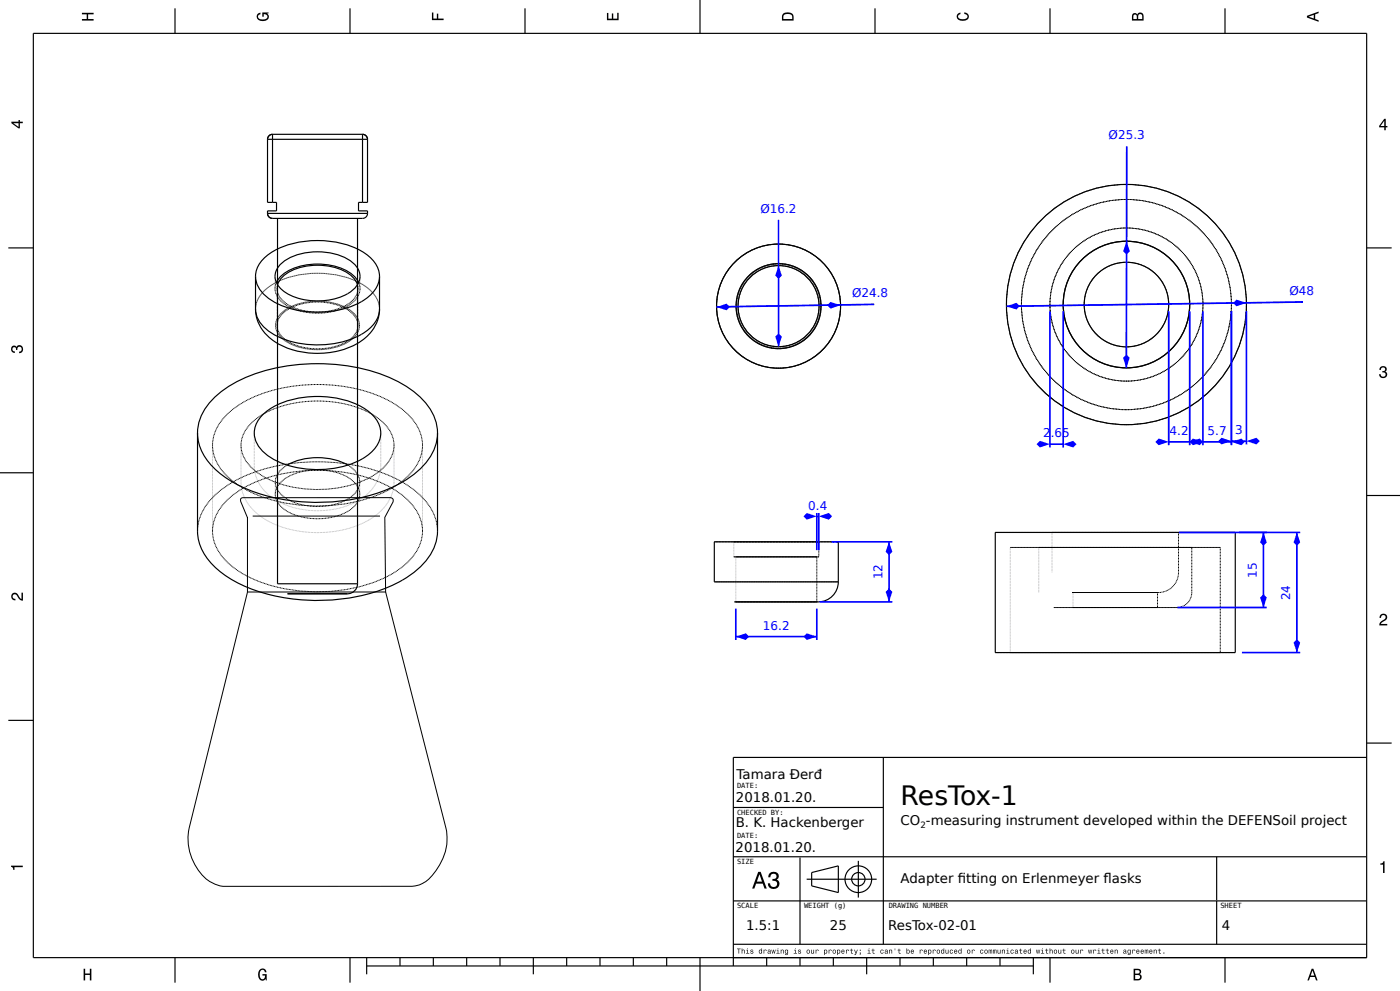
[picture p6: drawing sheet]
<svg xmlns="http://www.w3.org/2000/svg" width="420mm" height="297mm" viewBox="0 0 420 297" stroke-linecap="round" stroke-linejoin="round" font-family="sans-serif">
<g fill="none" stroke="#000" stroke-width=".35">
<path d="M210 0v10M10 10h400v277h-400zM52.5 2.5v7.5M105 2.5v7.5M157.5 2.5v7.5M262.5 2.5v7.5M315 2.5v7.5M367.5 2.5v7.5M2.5 74.3h7.5M410 74.3h7.5M59.3 129.8v29.4a16.3 16.3 0 0 0 7.4 12.6 49.1 49.1 0 0 0 29.3 8.2 49.4 49.4 0 0 0 27.4-7.9 16.5 16.5 0 0 0 7.9-12.9v-29.4M59.3 129.8a16.3 16.3 0 0 0 7.4 12.6 49.1 49.1 0 0 0 29.3 8.2 49.4 49.4 0 0 0 27.4-7.9 16.5 16.5 0 0 0 7.9-12.9"/>
<path d="M59.3 129.8a15.9 15.9 0 0 1 7.2-12.5 47.9 47.9 0 0 1 28.8-8.3 50.2 50.2 0 0 1 27.1 7.1 18.2 18.2 0 0 1 8.8 12.1l.1 1.6M78.6 124.6a23.1 23.1 0 0 1 16.7-5.8 23.9 23.9 0 0 1 16.6 5.8 7.2 7.2 0 0 1-.5 10.9 25.6 25.6 0 0 1-18.7 5.1 21.9 21.9 0 0 1-14.5-6 7 7 0 0 1 .4-10zM104.4 139.4a19.7 19.7 0 0 0-18.3 0M0 141.7h10M298.6 159.6h72v36h-72zM410 148.5h10M2.5 215.9h7.5M265 227v56M410 222.7h7.5M410 227h-190v62.5M220 242h45M220 256.8h189.9"/>
<path d="M240 257v26M257.5 258v11M365 256.8v13M220 270h189.9M242 263.5h21M243.5 261.5l8-2v8l-8-2zM365 270v13M52.5 287v7.5M105 287v7.5M110 289.5h200M110 287v5M120 287v2.5"/>
<path d="M130 287v2.5M140 287v2.5M150 287v2.5M160 287v5M170 287v2.5M180 287v2.5M190 287v2.5M200 287v2.5M210 287v10M220 283h189.9M230 287v2.5M240 287v2.5"/>
<path d="M250 287v2.5M260 287v5M270 287v2.5M280 287v2.5M290 287v2.5M300 287v2.5M310 287v5M315 287v7.5M367.5 287v7.5"/>
<circle cx="257.5" cy="263.5" r="2"/>
<circle cx="257.5" cy="263.5" r="4"/>
</g>
<g fill="#000">
<path d="M24.6 3.8h3.5v.5h-1.7v1.4h1.7v.5h-3.5v-.5h1.4v-1.4h-1.4z" fill-rule="evenodd"/>
<path d="M77.3 4.2l.8-.4v.5l-.3 .1a.68 .68 0 0 0-.4 .6 .68 .68 0 0 0 .4 .6 1.68 1.68 0 0 0 2.4-.6 .92 .92 0 0 0-1.1-.8v.8h-.4v-1.3h1.9v.3l-.5 .1 .4 .4a1.19 1.19 0 0 1-.9 1.7 1.9 1.9 0 0 1-2.6-1.3z" fill-rule="evenodd"/>
<path d="M129.6 3.8h.4v1.8h1.1v-1.5h.4v1.5h1.6v.4h-3.5z" fill-rule="evenodd"/>
<path d="M182.1 3.9h.4v1.7h1.1v-1.6h.4v1.6h1.2v-1.8h.4v2.3h-3.5z" fill-rule="evenodd"/>
<path d="M235 4a2.18 2.18 0 0 0-.4 2.2h3.5v-1.2a1.92 1.92 0 0 0-3.1-1zM235.3 4.4l.4-.2a1.44 1.44 0 0 1 2 .8v.7h-2.7l.1-1z" fill-rule="evenodd"/>
<path d="M287.3 4.2l.8-.4v.4l-.3 .1a.66 .66 0 0 0-.4 .6 .66 .66 0 0 0 .4 .6l.4 .2a1.58 1.58 0 0 0 2.1-.7 .9 .9 0 0 0-1-.8v-.5a1.24 1.24 0 0 1 1.4 1.1 1.24 1.24 0 0 1-1.1 1.4 1.93 1.93 0 0 1-2.6-1.2z" fill-rule="evenodd"/>
<path d="M339.8 4.2l-.2 2h3.5v-1.4a.98 .98 0 0 0-.7-1 .98 .98 0 0 0-1.2 .6 .84 .84 0 0 0-1.4-.2zM340.1 4.5l.4-.1 .4 .1 .1 1.2h-1zM341.6 4.4l.4-.2a.57 .57 0 0 1 .7 .7v.8h-1.2z" fill-rule="evenodd"/>
<path d="M392.1 4.7v.6l3.5 1.2v-.4l-1-.4v-1.4l1-.4v-.4zM392.6 5l1.5-.5v1z" fill-rule="evenodd"/>
<path d="M3.4 36.5v.4l2.1 1.6h.5v-1.6h.8v-.4h-.8v-.5h-.4v.5zM4 36.9h1.6v1.1z" fill-rule="evenodd"/>
<path d="M415.3 35.6l-1.6 2.1v.5h1.6v.8h.4v-.8h.5v-.4h-.5v-2.2zM415.3 36.2v1.6h-1.1z" fill-rule="evenodd"/>
<path d="M3.6 103.8a.86 .86 0 0 1 1.4 .2 1.12 1.12 0 0 1 1.5-.4 1.12 1.12 0 0 1 .3 1.6l-.5 .6-.6 .1v-.5a.72 .72 0 0 0 .9-.7 .72 .72 0 0 0-.8-.7 .72 .72 0 0 0-.6 .9h-.4a.62 .62 0 0 0-.4-.8 .62 .62 0 0 0-.8 .4 .62 .62 0 0 0 .5 .8h.4l-.1 .5a1.17 1.17 0 0 1-1-.7 1.17 1.17 0 0 1 .2-1.3z" fill-rule="evenodd"/>
<path d="M414.1 110a1.01 1.01 0 0 1 1.5-.2 1.01 1.01 0 0 1 0 1.6 1.12 1.12 0 0 1 .4 1.5 1.12 1.12 0 0 1-1.6 .3l-.6-.5-.1-.6h.5a.72 .72 0 0 0 .7 .9 .72 .72 0 0 0 .7-.8 .72 .72 0 0 0-.9-.6v-.4a.62 .62 0 0 0 .8-.4 .62 .62 0 0 0-.5-.8 .62 .62 0 0 0-.7 .5v.4h-.5z" fill-rule="evenodd"/>
<path d="M3.6 177.9a1.22 1.22 0 0 1 2.1 .8l.8 .8v-1.9h.4v2.4a2.76 2.76 0 0 1-2.1-1.8 .7 .7 0 0 0-1 .5 .7 .7 0 0 0 .8 .8v.4a1.19 1.19 0 0 1-1.2-.7 1.19 1.19 0 0 1 .2-1.3z" fill-rule="evenodd"/>
<path d="M414.2 184.2a1.18 1.18 0 0 1 1.9 .3 1.18 1.18 0 0 1-1 1.7l-.8 .8h1.9v.4h-2.4a2.76 2.76 0 0 1 1.8-2 .69 .69 0 0 0-.5-1.1 .69 .69 0 0 0-.8 .9h-.4z" fill-rule="evenodd"/>
<path d="M3.3 259.4h3.5v.5h-2.5v.8h-.3a.77 .77 0 0 0-.7-.9z" fill-rule="evenodd"/>
<path d="M227.5 261.3l-1.9 5h.7l.5-1.5h2l.6 1.5h.6l-1.8-5zM227.8 262l.8 2.2h-1.5zM230.9 261.7l-.4 1.2h.6a.88 .88 0 0 1 .5-1.1 .88 .88 0 0 1 1.1 .4 .88 .88 0 0 1-.3 1.2h-.7v.6a1.03 1.03 0 0 1 1.4 .6 1.03 1.03 0 0 1-.7 1.3 1.03 1.03 0 0 1-1.3-.7l-.1-.5h-.6a1.68 1.68 0 0 0 2.1 1.7 1.68 1.68 0 0 0 .9-2.6l-.4-.2a1.29 1.29 0 0 0 .5-1.6 1.29 1.29 0 0 0-1.5-.7z" fill-rule="evenodd"/>
<path d="M414.1 258.8a.77 .77 0 0 0 .9-.7h.4v3.5h-.5v-2.5h-.8z" fill-rule="evenodd"/>
<path d="M25.1 290.3h.4v1.5h1.5v-1.5h.4v3.5h-.4v-1.6h-1.5v1.6h-.4z" fill-rule="evenodd"/>
<path d="M77.8 290.7a1.2 1.2 0 0 1 1.3-.4 1.2 1.2 0 0 1 .9 1.1h-.5l-.1-.3a.69 .69 0 0 0-.6-.5 .69 .69 0 0 0-.7 .4 1.68 1.68 0 0 0 .6 2.5 .92 .92 0 0 0 .8-1.1h-.8v-.5h1.3v1.9h-.2l-.1-.4-.4 .4a1.19 1.19 0 0 1-1.8-.9v-1.6z" fill-rule="evenodd"/>
<path d="M221.1 284.3v.2h.5v1.3h.1v-1.3h.5v-.2zM222.5 284.2v1.6h.2v-.8l.3-.2 .2 .1v.9h.2v-.8a.38 .38 0 0 0-.3-.4 .38 .38 0 0 0-.4 .2v-.6zM223.9 284.7l.3 .1v.8l-.4 .2h1l-.4-.2v-.9zM224.2 284.2l.2 .3zM225.2 284.7v.4l.6 .3a.26 .26 0 0 1-.2 .3 .26 .26 0 0 1-.3-.3h-.2a.42 .42 0 0 0 .6 .4 .42 .42 0 0 0 .1-.6l-.5-.3 .2-.2 .5 .2-.1-.2zM227.8 284.7a.54 .54 0 0 0-.2 .8 .54 .54 0 0 0 .8 .1l.2 .2v-1.6h-.2v.6l-.3-.2zM227.9 284.9l.1-.1a.39 .39 0 0 1 .4 .4 .39 .39 0 0 1-.5 .3zM229.1 284.6v1.2h.2v-1l.7 .2a.38 .38 0 0 0-.3-.4 .38 .38 0 0 0-.4 .2zM230.4 284.7l-.1 .3 .6-.2v.3a.42 .42 0 0 0-.6 .1 .42 .42 0 0 0 .3 .6l.7-.2-.2-.9zM230.5 285.4a.25 .25 0 0 1 .5 0 .25 .25 0 0 1-.5 0zM231.4 284.6l.3 1.2h.2l.2-1 .1 1h.2l.3-1.2h-.2l-.2 1-.1-1h-.2l-.2 1-.2-1zM233 284.7l.3 .1v.8l-.4 .2h1l-.4-.2v-.9zM233.3 284.2l.2 .3zM234.2 284.6v1.2h.2v-.8l.3-.2 .2 .1v.9h.2v-.8a.38 .38 0 0 0-.2-.4 .38 .38 0 0 0-.5 .2zM235.6 284.7a.55 .55 0 0 0-.2 .8 .55 .55 0 0 0 .8 .1 .41 .41 0 0 1-.2 .5 .41 .41 0 0 1-.5-.2 .47 .47 0 0 0 .5 .3 .47 .47 0 0 0 .4-.5v-1.1l-.2 .2-.3-.2zM235.7 284.9l.1-.1a.39 .39 0 0 1 .4 .4 .39 .39 0 0 1-.5 .3zM238.2 284.7l.3 .1v.8l-.4 .2h1l-.4-.2v-.9zM238.5 284.2l.2 .3zM239.5 284.7v.4l.6 .3a.26 .26 0 0 1-.2 .3 .26 .26 0 0 1-.3-.3h-.2a.42 .42 0 0 0 .6 .4 .42 .42 0 0 0 .1-.6l-.5-.3 .3-.2 .4 .2-.1-.2zM242 285.2a.57 .57 0 0 0 1.1 0 .57 .57 0 0 0-1.1 0zM242.2 284.9l.1-.1a.4 .4 0 0 1 .5 .4 .4 .4 0 0 1-.6 .3zM243.3 284.6v.8a.38 .38 0 0 0 .3 .4 .38 .38 0 0 0 .4-.2l.2 .2v-1.2h-.2v.9l-.3 .2-.2-.2v-.9zM244.7 284.6v1.2h.2l.1-1 .6 .2a.38 .38 0 0 0-.3-.4 .38 .38 0 0 0-.4 .2zM247.2 284.6v1.6h.2l.1-.5a.53 .53 0 0 0 .7-.5 .53 .53 0 0 0-.8-.4zM247.5 284.9l.1-.1a.39 .39 0 0 1 .4 .4 .39 .39 0 0 1-.5 .3zM248.6 284.6v1.2h.2l.1-1 .6 .2a.38 .38 0 0 0-.3-.4 .38 .38 0 0 0-.4 .2zM249.8 285.2a.57 .57 0 0 0 1.1 0 .57 .57 0 0 0-1.1 0zM250 284.9l.1-.1a.4 .4 0 0 1 .5 .4 .4 .4 0 0 1-.6 .3zM251.1 284.6v1.6h.2l.1-.5a.53 .53 0 0 0 .7-.5 .53 .53 0 0 0-.8-.4zM251.4 284.9l.1-.1a.39 .39 0 0 1 .4 .4 .39 .39 0 0 1-.5 .3zM252.5 284.7a.57 .57 0 0 0-.1 .9 .57 .57 0 0 0 .9 0v-.1l-.5 .1-.2-.3h.8l-.2-.6-.3-.1zM252.7 284.8h.3l.2 .3h-.6zM253.8 284.6v1.2h.2l.1-1 .6 .2a.38 .38 0 0 0-.3-.4 .38 .38 0 0 0-.4 .2zM255.3 284.3v.4l-.3 .1h.3l.1 .9 .5 .1-.4-.4v-.6h.4v-.1h-.4v-.4zM256.2 284.6l.5 1.3-.4 .3h.3l.7-1.6h-.2l-.3 1-.3-1zM257.9 284.6v.3h.3v-.3zM257.9 285.5l.2 .3-.2 .4 .3-.4v-.3zM260.3 284.7l.3 .1v.8l-.4 .2h1l-.4-.2v-.9zM260.6 284.2l.2 .3zM261.8 284.3v.4l-.3 .1h.3l.1 .9 .5 .1-.4-.4v-.6h.4v-.1h-.4v-.4zM264.2 284.7a.57 .57 0 0 0 0 .9 .57 .57 0 0 0 .8 0l-.1-.2a.32 .32 0 0 1-.5 0 .32 .32 0 0 1 0-.4 .32 .32 0 0 1 .5 0h.2l-.3-.4zM265.6 284.7l-.1 .3 .5-.2 .1 .3a.42 .42 0 0 0-.6 .1 .42 .42 0 0 0 .3 .6l.6-.2-.2-.9zM265.6 285.4a.25 .25 0 0 1 .5 0 .25 .25 0 0 1-.5 0zM266.7 284.6v1.2h.2l.1-.8 .2-.2 .2 .1 .1 .9h.1v-.8a.38 .38 0 0 0-.2-.4 .38 .38 0 0 0-.5 .2zM268.4 284.2l.2 .6zM269.6 284.3v.4l-.3 .1h.3l.1 .9 .5 .1-.4-.4v-.6h.4v-.1h-.4v-.4zM271.9 284.2v1.6l.2-.2a.5 .5 0 0 0 .8-.4 .5 .5 0 0 0-.8-.4v-.6zM272.2 284.9l.1-.1a.39 .39 0 0 1 .4 .4 .39 .39 0 0 1-.5 .3zM273.3 284.7a.57 .57 0 0 0 0 .9 .57 .57 0 0 0 .8 0l.1-.1-.6 .1-.2-.3h.8l-.2-.6-.3-.1zM273.5 284.8h.3l.2 .3h-.6zM275.9 284.6v1.2h.2l.1-1 .6 .2a.38 .38 0 0 0-.3-.4 .38 .38 0 0 0-.4 .2zM277.3 284.7a.57 .57 0 0 0-.1 .9 .57 .57 0 0 0 .8 0l.1-.1-.6 .1-.2-.3h.8l-.1-.6-.4-.1zM277.4 284.8h.3l.2 .3h-.6zM278.4 284.6v1.6h.2l.1-.5a.53 .53 0 0 0 .8-.5 .53 .53 0 0 0-.9-.4zM278.7 284.9l.1-.1a.39 .39 0 0 1 .4 .4 .39 .39 0 0 1-.5 .3zM279.8 284.6v1.2h.2l.1-1 .6 .2a.38 .38 0 0 0-.3-.4 .38 .38 0 0 0-.4 .2zM281 285.2a.57 .57 0 0 0 1.1 0 .57 .57 0 0 0-1.1 0zM281.3 284.9l.1-.1a.4 .4 0 0 1 .4 .4 .4 .4 0 0 1-.5 .3zM282.4 284.7a.54 .54 0 0 0-.1 .8 .54 .54 0 0 0 .8 .1l.2 .2v-1.6h-.2v.6l-.4-.2zM282.6 284.9l.1-.1a.39 .39 0 0 1 .4 .4 .39 .39 0 0 1-.5 .3zM283.7 284.6v.8a.38 .38 0 0 0 .2 .4 .38 .38 0 0 0 .5-.2l.2 .2v-1.2h-.2l-.1 .9-.2 .2-.2-.2-.1-.9zM285.1 284.7a.57 .57 0 0 0-.1 .9 .57 .57 0 0 0 .8 0l-.1-.2a.32 .32 0 0 1-.5 0 .32 .32 0 0 1 0-.4 .32 .32 0 0 1 .5 0h.2l-.3-.4zM286.4 284.7a.57 .57 0 0 0-.1 .9 .57 .57 0 0 0 .8 0l.1-.1-.6 .1-.2-.3h.8l-.1-.6-.4-.1zM286.5 284.8h.3l.2 .3h-.6zM287.6 284.7a.54 .54 0 0 0-.1 .8 .54 .54 0 0 0 .8 .1l.2 .2v-1.6h-.2v.6l-.4-.2zM287.8 284.9l.1-.1a.39 .39 0 0 1 .4 .4 .39 .39 0 0 1-.5 .3zM290.1 285.2a.6 .6 0 0 0 1.2 0 .6 .6 0 0 0-1.2 0zM290.4 284.9l.1-.1a.4 .4 0 0 1 .4 .4 .4 .4 0 0 1-.5 .3zM291.5 284.6v1.2h.2l.1-1 .6 .2a.38 .38 0 0 0-.3-.4 .38 .38 0 0 0-.4 .2zM294.2 284.7a.57 .57 0 0 0-.1 .9 .57 .57 0 0 0 .9 0l-.2-.2a.32 .32 0 0 1-.5 0 .32 .32 0 0 1 0-.4 .32 .32 0 0 1 .5 0h.2l-.3-.4zM295.3 285.2a.6 .6 0 0 0 1.2 0 .6 .6 0 0 0-1.2 0zM295.6 284.9l.1-.1a.4 .4 0 0 1 .4 .4 .4 .4 0 0 1-.5 .3zM296.6 284.6v1.2h.2l.1-1.1 .1 1.1h.2l.2-1.1 .1 1.1h.1l-.1-1.2zM297.9 284.6v1.2h.2l.1-1.1 .1 1.1h.2l.2-1.1 .1 1.1h.1l-.1-1.2zM299.3 284.6v.8a.38 .38 0 0 0 .2 .4 .38 .38 0 0 0 .5-.2l.2 .2v-1.2h-.2v.9l-.3 .2-.2-.2v-.9zM300.6 284.6v1.2h.2v-.8l.3-.2 .2 .1v.9h.2v-.8a.38 .38 0 0 0-.3-.4 .38 .38 0 0 0-.4 .2zM302 284.7l.3 .1v.8l-.4 .2h.9l-.3-.2v-.9zM302.3 284.2l.2 .3zM303.3 284.7a.57 .57 0 0 0-.1 .9 .57 .57 0 0 0 .9 0l-.2-.2a.32 .32 0 0 1-.5 0 .32 .32 0 0 1 0-.4 .32 .32 0 0 1 .5 0h.2l-.3-.4zM304.6 284.7l-.1 .3 .5-.2 .1 .3a.42 .42 0 0 0-.6 .1 .42 .42 0 0 0 .3 .6l.7-.2-.3-.9zM304.6 285.4a.25 .25 0 0 1 .5 0 .25 .25 0 0 1-.5 0zM306 284.3v.4l-.3 .1h.3l.1 .9 .6 .1-.5-.4v-.6h.5v-.1h-.5v-.4zM307.2 284.7a.57 .57 0 0 0-.1 .9 .57 .57 0 0 0 .8 0l.1-.1-.6 .1-.2-.3h.8l-.1-.6-.4-.1zM307.3 284.8h.3l.2 .3h-.6zM308.4 284.7a.54 .54 0 0 0-.1 .8 .54 .54 0 0 0 .8 .1l.2 .2v-1.6h-.2v.6l-.3-.2zM308.6 284.9l.1-.1a.39 .39 0 0 1 .4 .4 .39 .39 0 0 1-.5 .3zM310.8 284.6l.3 1.2h.2l.1-1 .2 1h.2l.3-1.2h-.2l-.2 1-.2-1h-.2l-.1 1-.2-1zM312.4 284.7l.3 .1v.8l-.4 .2h1l-.4-.2v-.9zM312.7 284.2l.2 .3zM313.8 284.3v.4l-.3 .1h.3l.1 .9 .6 .1-.5-.4v-.6h.5v-.1h-.5v-.4zM314.9 284.2v1.6h.2v-.8l.3-.2 .2 .1v.9h.2v-.8a.38 .38 0 0 0-.3-.4 .38 .38 0 0 0-.4 .2v-.6zM316.1 285.2a.6 .6 0 0 0 1.2 0 .6 .6 0 0 0-1.2 0zM316.4 284.9l.1-.1a.4 .4 0 0 1 .4 .4 .4 .4 0 0 1-.5 .3zM317.5 284.6v.8a.38 .38 0 0 0 .2 .4 .38 .38 0 0 0 .5-.2l.2 .2v-1.2h-.2v.9l-.3 .2-.2-.2v-.9zM319 284.3v.4l-.3 .1h.3l.1 .9 .6 .1-.5-.4v-.6h.5v-.1h-.5v-.4zM321.3 285.2a.6 .6 0 0 0 1.2 0 .6 .6 0 0 0-1.2 0zM321.6 284.9l.1-.1a.4 .4 0 0 1 .4 .4 .4 .4 0 0 1-.5 .3zM322.7 284.6v.8a.38 .38 0 0 0 .3 .4 .38 .38 0 0 0 .4-.2l.2 .2v-1.2h-.2v.9l-.3 .2-.2-.2v-.9zM324.1 284.6v1.2h.2v-1l.7 .2a.38 .38 0 0 0-.3-.4 .38 .38 0 0 0-.5 .2zM326.4 284.6l.3 1.2h.2l.1-1 .2 1h.2l.3-1.2h-.2l-.2 1-.2-1h-.2l-.1 1-.2-1zM328 284.6v1.2h.2v-1l.7 .2a.38 .38 0 0 0-.3-.4 .38 .38 0 0 0-.5 .2zM329.3 284.7l.3 .1v.8l-.4 .2h1l-.4-.2v-.9zM329.6 284.2l.2 .3zM330.8 284.3v.4l-.4 .1h.4v.9l.6 .1-.5-.4v-.6h.5v-.1h-.5v-.4zM332.1 284.3v.4l-.4 .1h.4v.9l.6 .1-.5-.4v-.6h.5v-.1h-.5v-.4zM333.2 284.7a.57 .57 0 0 0-.1 .9 .57 .57 0 0 0 .9 0v-.1l-.6 .1-.1-.3h.7l-.1-.6-.4-.1zM333.4 284.8h.3l.1 .3h-.5zM334.4 284.6v1.2h.2v-.8l.3-.2 .2 .1v.9h.2v-.8a.38 .38 0 0 0-.3-.4 .38 .38 0 0 0-.4 .2zM337.1 284.7l-.1 .3 .5-.2 .1 .3a.42 .42 0 0 0-.6 .1 .42 .42 0 0 0 .3 .6l.4-.2 .3 .2-.1-.9-.3-.3zM337.2 285.4a.26 .26 0 0 1 .5 0 .26 .26 0 0 1-.5 0zM338.4 284.7a.55 .55 0 0 0-.2 .8 .55 .55 0 0 0 .8 .1 .41 .41 0 0 1-.2 .5 .41 .41 0 0 1-.5-.2 .47 .47 0 0 0 .5 .3 .47 .47 0 0 0 .4-.5v-1.1l-.2 .2-.3-.2zM338.5 284.9l.1-.1a.39 .39 0 0 1 .4 .4 .39 .39 0 0 1-.5 .3zM339.7 284.6v1.2h.2v-1l.7 .2a.38 .38 0 0 0-.3-.4 .38 .38 0 0 0-.4 .2zM341 284.7a.57 .57 0 0 0-.1 .9 .57 .57 0 0 0 .9 0v-.1l-.5 .1-.2-.3h.7l-.1-.6-.3-.1zM341.2 284.8h.3l.1 .3h-.5zM342.3 284.7a.57 .57 0 0 0-.1 .9 .57 .57 0 0 0 .9 0v-.1l-.5 .1-.2-.3h.7l-.1-.6-.3-.1zM342.5 284.8h.3l.1 .3h-.5zM343.4 284.6v1.2h.2l.2-1.1 .1 1.1h.1l.2-1.1 .1 1.1h.2l-.1-1.2zM344.9 284.7a.57 .57 0 0 0-.1 .9 .57 .57 0 0 0 .9 0v-.1l-.5 .1-.2-.3h.7l-.1-.6-.3-.1zM345.1 284.8h.3l.1 .3h-.5zM346.1 284.6v1.2h.2v-.8l.3-.2 .2 .1v.9h.2v-.8a.38 .38 0 0 0-.2-.4 .38 .38 0 0 0-.5 .2zM347.7 284.3v.4l-.4 .1h.4v.9l.6 .1-.4-.4v-.6h.4v-.1h-.4v-.4zM349 285.5v.3h.3v-.3z" fill-rule="evenodd"/>
<path d="M340.1 290.3v3.5h1.3a.98 .98 0 0 0 1.1-.7 .98 .98 0 0 0-.6-1.2 .86 .86 0 0 0 .4-1 .86 .86 0 0 0-1-.6zM340.5 290.8h.8a.53 .53 0 0 1 .6 .5 .53 .53 0 0 1-.7 .5h-.7zM340.5 292.2h.8a.61 .61 0 0 1 .7 .6 .61 .61 0 0 1-.7 .6h-.8z" fill-rule="evenodd"/>
<path d="M393.5 290.3l-1.3 3.5h.5l.4-1h1.3l.4 1h.5l-1.3-3.5zM393.7 290.8l.6 1.6h-1.1z" fill-rule="evenodd"/>
</g>
<g fill="none" stroke="#000" stroke-width=".3" stroke-dasharray=".3 .2" stroke-linecap="butt">
<path d="M63.8 133.5a15 15 0 0 1 7.8-12.1 47.4 47.4 0 0 1 31.8-5.5 35.5 35.5 0 0 1 18.8 8.1 13.3 13.3 0 0 1 4.6 9.5M72.3 133.5a10.8 10.8 0 0 1 5.6-8.7 35.6 35.6 0 0 1 29.2-2.7 16.6 16.6 0 0 1 10.6 8.5l.5 2.9M104.4 139.4a6.3 6.3 0 0 1 3.5 5.1M118.2 133.5a10.8 10.8 0 0 1-5.6 8.6l-1.1 .7M126.8 133.5a15 15 0 0 1-8 12l-1.3 .8M59.3 159.2a15.9 15.9 0 0 1 7.2-12.5 48 48 0 0 1 28.8-8.3 50.2 50.2 0 0 1 27.1 7.1 18.3 18.3 0 0 1 8.8 12.1l.1 1.6M63.8 159.2a15 15 0 0 1 7.8-12.1 47.4 47.4 0 0 1 31.8-5.5 35.5 35.5 0 0 1 18.8 8.2 13.3 13.3 0 0 1 4.6 9.4M82.6 144.5a6.3 6.3 0 0 1 3.5-5.1M82.6 148.1a7.2 7.2 0 0 1 5.2-5.9 19.1 19.1 0 0 1 18 1.9l1.2 1.2a4.8 4.8 0 0 1 .9 2.8M104.2 153.3a19.4 19.4 0 0 1-19.1-.8 5.7 5.7 0 0 1-2.5-4.4M104.2 149.6a19.4 19.4 0 0 1-19.1-.7 5.7 5.7 0 0 1-2.5-4.4M107.9 144.5a6.3 6.3 0 0 1-3.7 5.1"/>
<path d="M107.9 148.1a6.3 6.3 0 0 1-3.7 5.2M111.5 142.8a35.7 35.7 0 0 1-33-.3 11.4 11.4 0 0 1-6.2-9M117.5 146.3a49.5 49.5 0 0 1-43.5 .6 18.1 18.1 0 0 1-9.9-10.9l-.3-2.5M126.8 159.2a15 15 0 0 1-8 12l-1.3 .8M298.6 159.6h72M315.6 159.6h38M353.6 159.6v12M353.6 159.6h-38M117.5 172a49.5 49.5 0 0 1-43.5 .6 18.1 18.1 0 0 1-9.9-10.9l-.3-2.5M303.1 164.1h63M311.6 164.1h45.9M321.6 177.6h26"/>
<path d="M321.9 177.6h25.4M347.3 177.6h-25.4M347.3 177.6v4.5M347.6 177.6h-26M347.6 177.6a6 6 0 0 0 6-6M357.5 177.6v-13.5M357.5 164.1h-45.9M366.1 164.1h-63M366.1 164.1v31.5M298.6 195.6h72M303.1 195.6h63M316.1 182.1h36.9"/>
<path d="M321.9 182.1h25.4M347.3 182.1h-25.4M353 182.1h-36.9M353 182.1a4.5 4.5 0 0 0 4.5-4.5M366.1 195.6h-63"/>
</g>
<path d="M63.8 133.5v25.7M72.3 133.5v11a13.5 13.5 0 0 0 7.7 11.5 33 33 0 0 0 31.7-.8 13.3 13.3 0 0 0 6.5-10.7v-11M76.3 129.8v9.8a12.7 12.7 0 0 0 8.3 11.2 25.5 25.5 0 0 0 25-2.2 11.7 11.7 0 0 0 4.6-9v-9.8M126.8 133.5v25.7M82.6 144.5v3.6M107.9 144.5v3.6M315.6 159.6v12M303.1 164.1v31.5M311.6 164.1v13.5M321.9 177.6v4.5" fill="none" stroke="#000" stroke-width=".3"/>
<path d="M371.7 159.6h18.4M389.1 159.6v36M372.6 195.6h17.5" fill="none" stroke="#00f" stroke-width=".5"/>
<g fill="#00f">
<path d="M389.1 191.6l1 1-1 3-1-3z"/>
<path d="M389.1 159.6l1 3-1 1-1-1z"/>
</g>
<path d="M353.7 159.6h26.3M379 159.6v22.5M353.2 182.1h26.8" fill="none" stroke="#00f" stroke-width=".5"/>
<g fill="#00f">
<path d="M378 179.1l1-1 1 1-1 3z"/>
<path d="M379 159.6l1 3-1 1-1-1z"/>
</g>
<g fill="none" stroke="#000" stroke-width=".3" stroke-dasharray=".3 .2" stroke-linecap="butt">
<circle cx="337.9" cy="91.3" r="12.7"/>
<circle cx="337.9" cy="91.3" r="36"/>
<circle cx="337.9" cy="91.3" r="31.5"/>
<circle cx="337.9" cy="91.3" r="23"/>
</g>
<g fill="none" stroke="#000" stroke-width=".35">
<circle cx="337.9" cy="91.3" r="12.7"/>
<circle cx="337.9" cy="91.3" r="36"/>
<circle cx="337.9" cy="91.3" r="19"/>
</g>
<circle cx="337.9" cy="91.3" r=".25" fill="#00f"/>
<path d="M301.9 91.8l89-1.3z" fill="#000"/>
<path d="M390.9 90.5l-89 1.3" fill="none" stroke="#00f" stroke-width=".5"/>
<g fill="#00f">
<path d="M370.9 89.8l3 1-3 1-1-1z"/>
<path d="M301.9 91.8l3-1 1 .9-.9 1.1z"/>
</g>
<path d="M390.2 90.5h.7" fill="none" stroke="#00f" stroke-width=".5"/>
<g fill="#00f">
<path d="M338 72.3l1 3-1 1-1-1z"/>
<path d="M336.9 107.2l1-1 1 1.1-1 3z"/>
<circle cx="337.9" cy="91.3" r=".25"/>
</g>
<path d="M338 43.9v66.4" fill="none" stroke="#000" stroke-width=".3"/>
<path d="M338 43.9l-.1 66.4M369.4 93.3v39.9M373.9 93.3v39.9M369.4 132.2h4.5" fill="none" stroke="#00f" stroke-width=".5"/>
<g fill="#00f">
<path d="M373.9 132.2l3-1 1 1-1 1z"/>
<path d="M366.4 131.2l3 1-3 1-1-1z"/>
</g>
<path d="M360.9 93.3v40.1M369.4 93.3v40.1M360.9 132.4h8.5" fill="none" stroke="#00f" stroke-width=".5"/>
<g fill="#00f">
<path d="M369.4 132.4l3-1 1 1-1 1z"/>
<path d="M357.9 131.4l3 1-3 1-1-1z"/>
</g>
<path d="M315 93.3v40.8M319 93.3v40.8M315 133.1h4" fill="none" stroke="#00f" stroke-width=".5"/>
<g fill="#00f">
<path d="M319 133.1l3-1 1 1-1 1z"/>
<path d="M311 133.1l1-1 3 1-3 1z"/>
</g>
<path d="M350.6 93.3v40.1M356.9 93.3v40.1M350.6 132.4h6.3" fill="none" stroke="#00f" stroke-width=".5"/>
<g fill="#00f">
<path d="M356.9 132.4l3-1 1 1-1 1z"/>
<path d="M346.6 132.4l1-1 3 1-3 1z"/>
</g>
<g fill="none" stroke="#000" stroke-width=".3" stroke-dasharray=".3 .2" stroke-linecap="butt">
<path d="M82.5 86.5a6.7 6.7 0 0 0 4.4 5.6 20.1 20.1 0 0 0 17.4-.4M82.9 84.7l-.4 1.8M83.1 86.5a6.4 6.4 0 0 0 4.2 5.3 19.1 19.1 0 0 0 16.5-.3M83.1 97.5a6.4 6.4 0 0 0 4.2 5.3 19.1 19.1 0 0 0 16.5-.3M83.3 85.3l-.2 1.2M103.8 91.5a6.1 6.1 0 0 0 3.6-5M104.3 91.7a6.4 6.4 0 0 0 3.7-5.2M107.4 97.5a7 7 0 0 0-5.2-5.7 18.5 18.5 0 0 0-16.9 1.7 5.4 5.4 0 0 0-2.2 4M107.4 86.5l-.2-1.2M108 86.5l-.4-1.8M103.8 102.5a6.1 6.1 0 0 0 3.6-5"/>
<circle cx="233.6" cy="91.7" r="12.8"/>
<circle cx="233.6" cy="91.7" r="18.6"/>
<circle cx="233.6" cy="91.7" r="12.2"/>
</g>
<g fill="none" stroke="#000" stroke-width=".3">
<path d="M76.7 92.6a9.3 9.3 0 0 1 5.4-7.6 28.7 28.7 0 0 1 27.5 .8 8.8 8.8 0 0 1 4.3 6.8M82.5 82.8v3.7M83.1 86.5v11M84.1 94.1a16.7 16.7 0 0 1 14.3-3.6 12.6 12.6 0 0 1 8.6 4.4 4.8 4.8 0 0 1-1.4 6.8 18.7 18.7 0 0 1-20.7 0 4.9 4.9 0 0 1-.8-7.6zM107.4 86.5v11M108 82.8v3.7"/>
<circle cx="233.6" cy="91.7" r="12.6"/>
<circle cx="233.6" cy="91.7" r="18.6"/>
</g>
<g fill="none" stroke="#000" stroke-width=".35">
<path d="M84 79.4a16.9 16.9 0 0 1 14.4-3.7 12.8 12.8 0 0 1 8.7 4.5 5.1 5.1 0 0 1-2 7.3 19.3 19.3 0 0 1-20.1-.3 5 5 0 0 1-1-7.8zM76.7 92.6a12.8 12.8 0 0 0 8.8 11.4 24.7 24.7 0 0 0 24.1-2.8 11.4 11.4 0 0 0 4.3-8.6M76.7 82.8a9.3 9.3 0 0 0 5.8 7.8 28.8 28.8 0 0 0 26.9-.8 8.9 8.9 0 0 0 4.5-7M76.7 82.8a9.3 9.3 0 0 1 5.4-7.6 28.7 28.7 0 0 1 27.5 .8 8.8 8.8 0 0 1 4.3 6.8M76.7 92.6a9.3 9.3 0 0 0 5.8 7.8 28.8 28.8 0 0 0 26.9-.8 8.9 8.9 0 0 0 4.5-7M76.7 82.8v9.8M82.9 84.7a11.9 11.9 0 0 1 9.5-5.4 17 17 0 0 1 14.2 3.8l1 1.6M83.3 85.3a8.9 8.9 0 0 1 6.4-5 18.4 18.4 0 0 1 15.3 2 6.1 6.1 0 0 1 2.2 3M113.9 82.8v9.8"/>
<circle cx="233.6" cy="91.7" r="12.8"/>
<circle cx="233.6" cy="91.7" r="18.6"/>
<circle cx="233.6" cy="91.7" r="12.2"/>
</g>
<g fill="#00f">
<path d="M249.2 90.5l3 .9-3 1.1-1-1z"/>
<path d="M215 92l3-1 1 1-1 1z"/>
<circle cx="233.6" cy="91.7" r=".25"/>
</g>
<path d="M215 92l47.2-.8z" fill="#000"/>
<path d="M262.2 91.2l-47.2 .8" fill="none" stroke="#00f" stroke-width=".5"/>
<g fill="#00f">
<path d="M233.6 79.6l1 3-1 1-1-1z"/>
<path d="M233.6 99.9l1 1-1 3-1-3z"/>
<circle cx="233.6" cy="91.7" r=".25"/>
</g>
<path d="M233.6 65.9v38M214.3 174.4h37.2M220.1 162.4v4.5M220.7 166.9v13.5" fill="none" stroke="#000" stroke-width=".3"/>
<path d="M233.5 65.9l.1 38" fill="none" stroke="#00f" stroke-width=".46"/>
<path d="M220.1 162.4h25.5M220.1 166.9h25.5M220.7 166.9h24.3M245 166.9h-24.3M245 166.9v13.5M245.6 162.4h-25.5M245.6 162.4v4.5M245.6 166.9h-25.5M251.5 162.4h-37.2M220.7 180.4h24.3M245 180.4h-24.3M245.5 180.4h-25.2" fill="none" stroke="#000" stroke-width=".3" stroke-dasharray=".3 .2" stroke-linecap="butt"/>
<path d="M214.3 162.4h37.2v12h-37.2zM251.5 174.4a6 6 0 0 1-6 6h-25.2" fill="none" stroke="#000" stroke-width=".35"/>
<path d="M249.4 162.4h18.3M266.7 162.4v18M245.8 180.4h21.9" fill="none" stroke="#00f" stroke-width=".5"/>
<g fill="#00f">
<path d="M265.7 177.4l1-1 1 1-1 3z"/>
<path d="M266.7 162.4l1 3-1 1-1-1z"/>
</g>
<path d="M220.7 182.4v9.4M220.7 190.8h24.3M245 182.4v9.4" fill="none" stroke="#00f" stroke-width=".5"/>
<g fill="#00f">
<path d="M242 189.8l3 1-3 1-1-1z"/>
<path d="M220.7 190.8l3-1 1 1-1 1z"/>
</g>
<path d="M245 153.7v11.2M245 154.7h.6M245.6 153.7v11.2" fill="none" stroke="#00f" stroke-width=".5"/>
<g fill="#00f">
<path d="M245.6 154.7l3-1 1 1-1 1z"/>
<path d="M242 153.7l3 1-3 1-1-1z"/>
</g>
<g fill="none" stroke="#000" stroke-width=".35">
<path d="M80.3 41.8v18.9h2.7v2.5h-2.7v.8M80.3 41.8h30M81.8 40.3a1.5 1.5 0 0 0-1.5 1.5M81.8 40.3h27M81.8 40.3v20.4M108.8 40.3a1.5 1.5 0 0 1 1.5 1.5M108.8 40.3v20.4M110.3 41.8v18.9h-2.7v2.5h2.7v.8M80.3 64l.4 1 1.1 .5h27l1-.5 .5-1M80.3 64h30M83.3 65.5v109.5h24M107.3 65.5v109.5"/>
<path d="M107.3 175a3 3 0 0 1-3 3h-18"/>
</g>
<path d="M72.3 149.4l.6-.2h44.6a.87 .87 0 0 1 .4 1.3l-2.5 4.6 .3 22.3 18 70.6a16.1 16.1 0 0 1-7.1 16.9l-1.2 .4-1.8 .3h-56.7a11.5 11.5 0 0 1-8.6-6.8 15.9 15.9 0 0 1-1.5-10.7l17.4-70.6v-22.4l-1.9-4.7zM75.8 154.7h38.2M115.8 177.4h-41.5" fill="none" stroke="#000" stroke-width=".3"/>
<text font-size="8" x="270.2" y="241.3">ResTox-1</text>
<g font-size="4">
<text x="221" y="233.5">Tamara Đerđ</text>
<text x="220.8" y="240.5">2018.01.20.</text>
<text x="220.7" y="247.9">B. K. Hackenberger</text>
<text x="270.2" y="247.3">CO -measuring instrument developed within the DEFENSoil project</text>
<text x="220.7" y="255.4">2018.01.20.</text>
<text x="270.2" y="264.7">Adapter ftting on Erlenmeyer fasks</text>
<text x="287.3" y="264.7">i</text>
<text x="331.1" y="264.7">l</text>
<text x="223.8" y="278.6">1.5:1</text>
<text x="249" y="278.6">25</text>
<text x="266.5" y="278.6">ResTox-02-01</text>
<text x="366.5" y="278.6">4</text>
</g>
<g font-size="3.6" fill="#00f">
<text x="332.6" y="41.6">Ø25.3</text>
<text x="228.1" y="63.9">Ø16.2</text>
<text x="255.6" y="89.2">Ø24.8</text>
<text x="386.8" y="88.5">Ø48</text>
<text x="313" y="131.1">2.65</text>
<text x="350.9" y="130.4">4.2</text>
<text x="362.3" y="130.4">5.7</text>
<text x="370.5" y="130.2">3</text>
<text x="242.5" y="152.7">0.4</text>
<text x="264.7" y="173.7" transform="rotate(-90 264.7 173.7)">12</text>
<text x="377" y="173.1" transform="rotate(-90 377 173.1)">15</text>
<text x="387.1" y="179.9" transform="rotate(-90 387.1 179.9)">24</text>
<text x="228.9" y="188.8">16.2</text>
</g>
<text font-size="2.6" x="276.1" y="248.1">2</text>
<g font-size="2.1">
<text x="221.1" y="236.2">DATE:</text>
<text x="221.1" y="244.1">CHECKED BY:</text>
<text x="221.1" y="251">DATE:</text>
<text x="221.1" y="258.9">SIZE</text>
<text x="221.1" y="272.2">SCALE</text>
<text x="241.2" y="272.2">WEIGHT (g)</text>
<text x="266.6" y="272.2">DRAWING NUMBER</text>
<text x="366.1" y="272.2">SHEET</text>
</g>
</svg>
